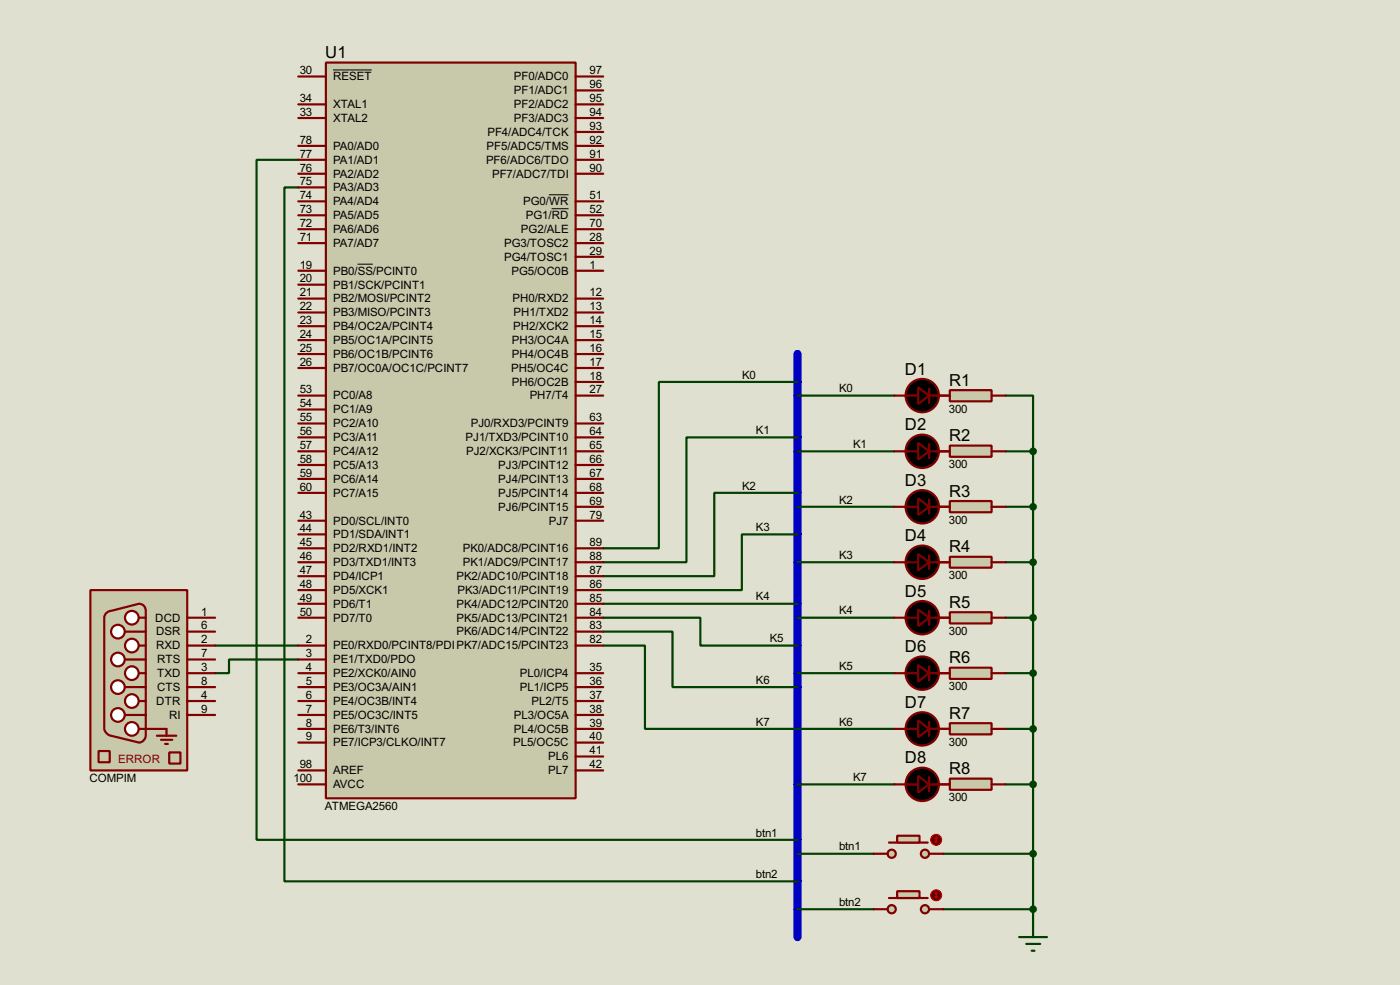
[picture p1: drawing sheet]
<svg xmlns="http://www.w3.org/2000/svg" width="256mm" height="180mm" viewBox="0 0 256 180" stroke-linecap="round" stroke-linejoin="round" font-family="sans-serif">
<path d="M0 0h256.5v180.3h-256.5z" fill="#e0e0d0"/>
<path d="M146.1 64.8v106.7" fill="none" stroke="#0000c0" stroke-width="1.5"/>
<g fill="none" stroke="#004000" stroke-width=".4">
<path d="M54.7 29.3h-7.7v124.4h99.1M54.7 34.3h-2.6v127h94M146.1 69.9h-25.4v30.5h-10.2M146.1 72.4h17.8M184.2 72.4h5.1v10.2M146.1 80.1h-20.3v22.8h-15.3M146.1 90.2h-15.2v15.3h-20.4M146.1 97.8h-10.2v10.2h-25.4M146.1 82.6h17.8M146.1 92.8h17.8M184.2 82.6h5.1M184.2 92.8h5.1"/>
<path d="M189.3 82.6v88.9M39.4 118.2h15.3M110.5 113.1h17.8v5.1h17.8M110.5 115.6h12.7v10.2h22.9M110.5 118.2h7.7v15.2h45.7M110.5 110.5h35.6M146.1 102.9h17.8M146.1 113.1h17.8M184.2 102.9h5.1M184.2 113.1h5.1M54.7 120.7h-12.7v2.5h-2.6M146.1 123.2h17.8"/>
<path d="M184.2 133.4h5.1M184.2 123.2h5.1M146.1 143.6h17.8M146.1 156.3h14M172.8 156.3h16.5M184.2 143.6h5.1M146.1 166.4h14M172.8 166.4h16.5M186.7 171.5h5.1M188 172.8h2.6M189 174h.5"/>
</g>
<path d="M59.7 11.5h45.8v134.6h-45.8z" fill="#c8c8aa" stroke="#800000" stroke-width=".4"/>
<g fill="none" stroke="#800000" stroke-width=".4">
<path d="M54.7 14h5M54.7 19.1h5M105.5 14h5M105.5 19.1h5M105.5 16.6h5M54.7 21.6h5M54.7 36.9h5M54.7 39.4h5M54.7 34.3h5M54.7 31.8h5M54.7 29.3h5M54.7 26.7h5"/>
<path d="M105.5 21.6h5M105.5 36.9h5M105.5 39.4h5M105.5 31.8h5M105.5 29.3h5M105.5 26.7h5M105.5 24.2h5M54.7 49.6h5M54.7 54.7h5M54.7 57.2h5M54.7 59.7h5M54.7 52.1h5"/>
<path d="M54.7 44.5h5M54.7 42h5M105.5 49.6h5M105.5 54.7h5M105.5 57.2h5M105.5 59.7h5M105.5 44.5h5M105.5 47h5M105.5 42h5M54.7 62.3h5M54.7 64.8h5M54.7 67.4h5"/>
<path d="M54.7 72.4h5M54.7 75h5M54.7 77.5h5M105.5 62.3h5M105.5 64.8h5M105.5 67.4h5M105.5 69.9h5M105.5 72.4h5M105.5 77.5h5M163.9 72.4h4.3M170.2 72.4h3.8M170.2 71.2v2.5"/>
<path d="M54.7 95.3h5M54.7 97.8h5M54.7 80.1h5M54.7 82.6h5M54.7 85.1h5M54.7 87.7h5M54.7 90.2h5M105.5 95.3h5M105.5 80.1h5M105.5 82.6h5M105.5 85.1h5M105.5 87.7h5"/>
<path d="M105.5 90.2h5M105.5 92.8h5M163.9 82.6h4.3M163.9 92.8h4.3M170.2 82.6h3.8M170.2 92.8h3.8M170.2 81.3v2.6M170.2 91.5v2.5M54.7 118.2h5M54.7 100.4h5M54.7 102.9h5M54.7 105.5h5"/>
<path d="M54.7 108h5M54.7 110.5h5M54.7 113.1h5M105.5 118.2h5M105.5 100.4h5M105.5 102.9h5M105.5 105.5h5M105.5 108h5M105.5 110.5h5M105.5 113.1h5M105.5 115.6h5M163.9 102.9h4.3"/>
<path d="M163.9 113.1h4.3M170.2 102.9h3.8M170.2 113.1h3.8M170.2 101.7v2.5M170.2 111.8v2.6M54.7 120.7h5M54.7 123.2h5M54.7 125.8h5M54.7 128.3h5M54.7 130.9h5M54.7 133.4h5M54.7 135.9h5"/>
<path d="M105.5 123.2h5M105.5 125.8h5M105.5 128.3h5M105.5 130.9h5M105.5 133.4h5M105.5 135.9h5M105.5 138.5h5M163.9 123.2h4.3M163.9 133.4h4.3M170.2 123.2h3.8M170.2 133.4h3.8M170.2 122v2.5"/>
<path d="M170.2 132.1v2.6M54.7 141h5M54.7 143.6h5M105.5 141h5M163.9 143.6h4.3M170.2 143.6h3.8M170.2 142.3v2.5"/>
</g>
<path d="M61 12.8h7.1M100.6 35.7h3.6M101.1 38.2h3.1M65.5 48.4h2.8" fill="none" stroke="#000" stroke-width=".18"/>
<g fill="#000" stroke="#800000" stroke-width=".4">
<path d="M168.2 70.9l2 1.5-2 1.6zM168.2 81.1l2 1.5-2 1.5zM168.2 91.2l2 1.6-2 1.5zM168.2 101.4l2 1.5-2 1.5zM168.2 111.6l2 1.5-2 1.5zM168.2 121.7l2 1.5-2 1.6zM168.2 131.9l2 1.5-2 1.5zM168.2 142l2 1.6-2 1.5z"/>
<circle cx="168.9" cy="72.4" r="3.1"/>
<circle cx="168.9" cy="82.6" r="3.1"/>
<circle cx="168.9" cy="92.8" r="3.1"/>
<circle cx="168.9" cy="113.1" r="3.1"/>
<circle cx="168.9" cy="102.9" r="3.1"/>
<circle cx="168.9" cy="123.2" r="3.1"/>
<circle cx="168.9" cy="133.4" r="3.1"/>
<circle cx="168.9" cy="143.6" r="3.1"/>
</g>
<path d="M174 71.4h7.7v2.1h-7.7z" fill="#c8c8aa" stroke="#800000" stroke-width=".4"/>
<path d="M171.5 72.4h2.5M181.7 72.4h2.5" fill="none" stroke="#800000" stroke-width=".4"/>
<path d="M174 81.6h7.7v2h-7.7z" fill="#c8c8aa" stroke="#800000" stroke-width=".4"/>
<path d="M171.5 82.6h2.5M181.7 82.6h2.5" fill="none" stroke="#800000" stroke-width=".4"/>
<path d="M174 91.7h7.7v2.1h-7.7z" fill="#c8c8aa" stroke="#800000" stroke-width=".4"/>
<path d="M171.5 92.8h2.5M181.7 92.8h2.5" fill="none" stroke="#800000" stroke-width=".4"/>
<path d="M174 101.9h7.7v2h-7.7z" fill="#c8c8aa" stroke="#800000" stroke-width=".4"/>
<path d="M171.5 102.9h2.5M181.7 102.9h2.5" fill="none" stroke="#800000" stroke-width=".4"/>
<path d="M174 112.1h7.7v2h-7.7z" fill="#c8c8aa" stroke="#800000" stroke-width=".4"/>
<path d="M171.5 113.1h2.5M181.7 113.1h2.5" fill="none" stroke="#800000" stroke-width=".4"/>
<path d="M174 122.2h7.7v2.1h-7.7z" fill="#c8c8aa" stroke="#800000" stroke-width=".4"/>
<path d="M171.5 123.2h2.5M181.7 123.2h2.5" fill="none" stroke="#800000" stroke-width=".4"/>
<path d="M174 132.4h7.7v2h-7.7z" fill="#c8c8aa" stroke="#800000" stroke-width=".4"/>
<path d="M171.5 133.4h2.5M181.7 133.4h2.5" fill="none" stroke="#800000" stroke-width=".4"/>
<path d="M174 142.5h7.7v2.1h-7.7z" fill="#c8c8aa" stroke="#800000" stroke-width=".4"/>
<path d="M171.5 143.6h2.5M181.7 143.6h2.5" fill="none" stroke="#800000" stroke-width=".4"/>
<g fill="#004000" stroke="#004000" stroke-width=".4">
<circle cx="189.2" cy="82.6" r=".5"/>
<circle cx="189.2" cy="92.8" r=".5"/>
<circle cx="189.2" cy="102.9" r=".5"/>
<circle cx="189.2" cy="113.1" r=".5"/>
<circle cx="189.2" cy="123.2" r=".5"/>
<circle cx="189.2" cy="133.4" r=".5"/>
<circle cx="189.2" cy="143.6" r=".5"/>
</g>
<g fill="#c8c8aa" stroke="#800000" stroke-width=".4">
<circle cx="169.4" cy="156.3" r=".75"/>
<circle cx="163.3" cy="156.3" r=".75"/>
</g>
<path d="M162.9 154.2h7.1" fill="none" stroke="#800000" stroke-width=".4"/>
<path d="M164.4 153h4.1v1.2h-4.1z" fill="#c8c8aa" stroke="#800000" stroke-width=".4"/>
<path d="M160.1 156.3h2.5M170.2 156.3h2.6" fill="none" stroke="#800000" stroke-width=".4"/>
<circle cx="171.5" cy="153.7" r="1" fill="#400000" stroke="#f00" stroke-width=".2"/>
<path d="M171.3 154l.2 .2M171.5 153.2v1M171.5 153.2l-.2 .3M171.5 153.2l.3 .3M171.8 154l-.3 .2" fill="none" stroke="#f00" stroke-width=".2"/>
<circle cx="189.2" cy="156.3" r=".5" fill="#004000" stroke="#004000" stroke-width=".4"/>
<g fill="#c8c8aa" stroke="#800000" stroke-width=".4">
<circle cx="169.4" cy="166.4" r=".75"/>
<circle cx="163.3" cy="166.4" r=".75"/>
</g>
<path d="M162.9 164.4h7.1" fill="none" stroke="#800000" stroke-width=".4"/>
<path d="M164.4 163.1h4.1v1.3h-4.1z" fill="#c8c8aa" stroke="#800000" stroke-width=".4"/>
<path d="M160.1 166.4h2.5M170.2 166.4h2.6" fill="none" stroke="#800000" stroke-width=".4"/>
<circle cx="171.5" cy="163.9" r="1" fill="#400000" stroke="#f00" stroke-width=".2"/>
<path d="M171.3 164.1l.2 .3M171.5 163.4v1M171.5 163.4l-.2 .2M171.5 163.4l.3 .2M171.8 164.1l-.3 .3" fill="none" stroke="#f00" stroke-width=".2"/>
<circle cx="189.2" cy="166.4" r=".5" fill="#004000" stroke="#004000" stroke-width=".4"/>
<path d="M16.6 108h17.7v33h-17.7z" fill="#c8c8aa" stroke="#800000" stroke-width=".4"/>
<path d="M19.4 112.3l.6-.4 5.5-1.4a1.22 1.22 0 0 1 1.2 1.3v22.9a1.35 1.35 0 0 1-1.2 1.2l-5.1-1.2a1.59 1.59 0 0 1-1.3-1.3v-20.3z" fill-rule="evenodd" fill="#c8c8aa" stroke="#800000" stroke-width=".4"/>
<g fill="#feffff" stroke="#800000" stroke-width=".4">
<circle cx="24.1" cy="113.1" r="1.25"/>
<circle cx="21.6" cy="115.6" r="1.25"/>
<circle cx="24.1" cy="118.2" r="1.25"/>
<circle cx="21.6" cy="120.7" r="1.25"/>
<circle cx="24.1" cy="123.2" r="1.25"/>
<circle cx="21.6" cy="125.8" r="1.25"/>
<circle cx="24.1" cy="128.3" r="1.25"/>
<circle cx="21.6" cy="130.9" r="1.25"/>
<circle cx="24.1" cy="133.4" r="1.25"/>
</g>
<path d="M22.9 115.6h3.8M25.5 113.1h1.2M25.5 118.2h1.2M22.9 120.7h3.8M22.9 125.8h3.8M22.9 130.9h3.8M25.5 123.2h1.2M25.5 128.3h1.2M25.5 133.4h5v1.3M28.8 134.7h3.5M29.5 135.4h2.1M30.3 136.2h.5" fill="none" stroke="#800000" stroke-width=".4"/>
<g fill="#c8c8aa" stroke="#800000" stroke-width=".4">
<path d="M18.1 137.5h2v2h-2z"/>
<path d="M31 137.7h2.1v2.1h-2.1z"/>
</g>
<path d="M34.3 118.2h5.1M34.3 115.6h5.1M34.3 113.1h5.1M34.3 123.2h5.1M34.3 125.8h5.1M34.3 120.7h5.1M34.3 128.3h5.1M34.3 130.9h5.1" fill="none" stroke="#800000" stroke-width=".4"/>
<g font-size="3.4">
<text x="59.6" y="10.6">U1</text>
<text x="165.8" y="68.6">D1</text>
<text x="173.9" y="70.6">R1</text>
<text x="165.8" y="78.8">D2</text>
<text x="173.9" y="80.8">R2</text>
<text x="165.8" y="88.9">D3</text>
<text x="173.9" y="90.9">R3</text>
<text x="165.8" y="99.1">D4</text>
<text x="173.9" y="101.1">R4</text>
<text x="165.8" y="109.2">D5</text>
<text x="173.9" y="111.3">R5</text>
<text x="165.8" y="119.4">D6</text>
<text x="173.9" y="121.4">R6</text>
<text x="165.8" y="129.6">D7</text>
<text x="173.9" y="131.6">R7</text>
<text x="165.8" y="139.7">D8</text>
<text x="173.9" y="141.7">R8</text>
</g>
<g font-size="2.4">
<text x="54.9" y="13.6">30</text>
<text x="61" y="14.7">RESET</text>
<text x="94.1" y="17.3">PF1/ADC1</text>
<text x="94.1" y="14.7">PF0/ADC0</text>
<text x="108" y="16.2">96</text>
<text x="108" y="13.6">97</text>
<text x="54.9" y="21.2">33</text>
<text x="54.9" y="18.7">34</text>
<text x="61" y="22.3">XTAL2</text>
<text x="61" y="19.8">XTAL1</text>
<text x="94.1" y="22.3">PF3/ADC3</text>
<text x="94.1" y="19.8">PF2/ADC2</text>
<text x="108" y="23.8">93</text>
<text x="108" y="21.2">94</text>
<text x="108" y="18.7">95</text>
<text x="54.9" y="28.9">77</text>
<text x="54.9" y="26.3">78</text>
<text x="61" y="30">PA1/AD1</text>
<text x="61" y="27.4">PA0/AD0</text>
<text x="89" y="30">PF6/ADC6/TDO</text>
<text x="89.1" y="27.4">PF5/ADC5/TMS</text>
<text x="89.3" y="24.9">PF4/ADC4/TCK</text>
<text x="108" y="28.9">91</text>
<text x="108" y="26.3">92</text>
<text x="54.9" y="33.9">75</text>
<text x="54.9" y="31.4">76</text>
<text x="61" y="35">PA3/AD3</text>
<text x="61" y="32.5">PA2/AD2</text>
<text x="90.1" y="32.5">PF7/ADC7/TDI</text>
<text x="108" y="31.4">90</text>
<text x="54.9" y="41.6">72</text>
<text x="54.9" y="39">73</text>
<text x="54.9" y="36.5">74</text>
<text x="61" y="40.1">PA5/AD5</text>
<text x="61" y="37.6">PA4/AD4</text>
<text x="95.8" y="37.6">PG0/WR</text>
<text x="96.3" y="40.1">PG1/RD</text>
<text x="108" y="36.5">51</text>
<text x="108" y="39">52</text>
<text x="108" y="41.6">70</text>
<text x="54.9" y="44.1">71</text>
<text x="61" y="45.2">PA7/AD7</text>
<text x="61" y="42.7">PA6/AD6</text>
<text x="92.3" y="45.2">PG3/TOSC2</text>
<text x="92.3" y="47.7">PG4/TOSC1</text>
<text x="95.4" y="42.7">PG2/ALE</text>
<text x="108" y="44.1">28</text>
<text x="108" y="46.6">29</text>
<text x="54.9" y="49.2">19</text>
<text x="54.9" y="51.7">20</text>
<text x="61" y="50.3">PB0/SS/PCINT0</text>
<text x="61" y="52.8">PB1/SCK/PCINT1</text>
<text x="93.7" y="50.3">PG5/OC0B</text>
<text x="108" y="49.2">1</text>
<text x="54.9" y="54.3">21</text>
<text x="54.9" y="56.8">22</text>
<text x="54.9" y="59.3">23</text>
<text x="61" y="55.4">PB2/MOSI/PCINT2</text>
<text x="61" y="57.9">PB3/MISO/PCINT3</text>
<text x="93.9" y="55.4">PH0/RXD2</text>
<text x="94.1" y="57.9">PH1/TXD2</text>
<text x="108" y="54.3">12</text>
<text x="108" y="56.8">13</text>
<text x="108" y="59.3">14</text>
<text x="54.9" y="61.9">24</text>
<text x="54.9" y="64.4">25</text>
<text x="61" y="60.4">PB4/OC2A/PCINT4</text>
<text x="61" y="63">PB5/OC1A/PCINT5</text>
<text x="61" y="65.5">PB6/OC1B/PCINT6</text>
<text x="93.8" y="63">PH3/OC4A</text>
<text x="93.8" y="65.5">PH4/OC4B</text>
<text x="94" y="60.4">PH2/XCK2</text>
<text x="108" y="61.9">15</text>
<text x="108" y="64.4">16</text>
<text x="54.9" y="67">26</text>
<text x="54.9" y="72">53</text>
<text x="61" y="68.1">PB7/OC0A/OC1C/PCINT7</text>
<text x="93.6" y="68.1">PH5/OC4C</text>
<text x="93.8" y="70.6">PH6/OC2B</text>
<text x="108" y="67">17</text>
<text x="108" y="69.5">18</text>
<text x="108" y="72">27</text>
<text x="135.9" y="69.3">K0</text>
<text x="153.7" y="71.8">K0</text>
<text x="54.9" y="74.6">54</text>
<text x="54.9" y="77.1">55</text>
<text x="61" y="73.1">PC0/A8</text>
<text x="61" y="75.7">PC1/A9</text>
<text x="97" y="73.1">PH7/T4</text>
<text x="108" y="77.1">63</text>
<text x="173.8" y="75.5">300</text>
<text x="54.9" y="79.7">56</text>
<text x="54.9" y="82.2">57</text>
<text x="61" y="78.2">PC2/A10</text>
<text x="61" y="80.8">PC3/A11</text>
<text x="61" y="83.3">PC4/A12</text>
<text x="85.3" y="80.8">PJ1/TXD3/PCINT10</text>
<text x="85.4" y="83.3">PJ2/XCK3/PCINT11</text>
<text x="86.2" y="78.2">PJ0/RXD3/PCINT9</text>
<text x="108" y="79.7">64</text>
<text x="108" y="82.2">65</text>
<text x="138.5" y="79.5">K1</text>
<text x="156.3" y="82">K1</text>
<text x="54.9" y="84.7">58</text>
<text x="54.9" y="87.3">59</text>
<text x="54.9" y="89.8">60</text>
<text x="61" y="85.8">PC5/A13</text>
<text x="61" y="88.4">PC6/A14</text>
<text x="91.3" y="85.8">PJ3/PCINT12</text>
<text x="91.3" y="88.4">PJ4/PCINT13</text>
<text x="108" y="84.7">66</text>
<text x="108" y="87.3">67</text>
<text x="108" y="89.8">68</text>
<text x="135.9" y="89.6">K2</text>
<text x="173.8" y="85.7">300</text>
<text x="54.9" y="94.9">43</text>
<text x="61" y="90.9">PC7/A15</text>
<text x="91.3" y="90.9">PJ5/PCINT14</text>
<text x="91.3" y="93.5">PJ6/PCINT15</text>
<text x="108" y="92.4">69</text>
<text x="108" y="94.9">79</text>
<text x="153.7" y="92.2">K2</text>
<text x="173.8" y="95.9">300</text>
<text x="54.9" y="97.4">44</text>
<text x="54.9" y="100">45</text>
<text x="61" y="96">PD0/SCL/INT0</text>
<text x="61" y="98.5">PD1/SDA/INT1</text>
<text x="61" y="101.1">PD2/RXD1/INT2</text>
<text x="84.8" y="101.1">PK0/ADC8/PCINT16</text>
<text x="100.5" y="96">PJ7</text>
<text x="108" y="100">89</text>
<text x="138.5" y="97.2">K3</text>
<text x="54.9" y="102.5">46</text>
<text x="54.9" y="105.1">47</text>
<text x="54.9" y="107.6">48</text>
<text x="61" y="103.6">PD3/TXD1/INT3</text>
<text x="61" y="106.2">PD4/ICP1</text>
<text x="83.6" y="106.2">PK2/ADC10/PCINT18</text>
<text x="84.8" y="103.6">PK1/ADC9/PCINT17</text>
<text x="108" y="107.6">86</text>
<text x="108" y="105.1">87</text>
<text x="108" y="102.5">88</text>
<text x="153.7" y="102.3">K3</text>
<text x="173.8" y="106">300</text>
<text x="28.4" y="113.8">DCD</text>
<text x="36.9" y="112.7">1</text>
<text x="54.9" y="110.1">49</text>
<text x="54.9" y="112.7">50</text>
<text x="61" y="108.7">PD5/XCK1</text>
<text x="61" y="111.2">PD6/T1</text>
<text x="61" y="113.8">PD7/T0</text>
<text x="83.6" y="113.8">PK5/ADC13/PCINT21</text>
<text x="83.6" y="111.2">PK4/ADC12/PCINT20</text>
<text x="83.8" y="108.7">PK3/ADC11/PCINT19</text>
<text x="108" y="112.7">84</text>
<text x="108" y="110.1">85</text>
<text x="138.5" y="109.9">K4</text>
<text x="153.7" y="112.5">K4</text>
<text x="28.6" y="118.9">RXD</text>
<text x="28.6" y="116.3">DSR</text>
<text x="36.9" y="117.8">2</text>
<text x="36.9" y="115.2">6</text>
<text x="56.1" y="117.8">2</text>
<text x="61" y="118.9">PE0/RXD0/PCINT8/PDIPK7/ADC15/PCINT23</text>
<text x="83.6" y="116.3">PK6/ADC14/PCINT22</text>
<text x="108" y="117.8">82</text>
<text x="108" y="115.2">83</text>
<text x="141" y="117.6">K5</text>
<text x="173.8" y="116.2">300</text>
<text x="28.8" y="123.9">TXD</text>
<text x="28.8" y="121.4">RTS</text>
<text x="36.9" y="122.8">3</text>
<text x="36.9" y="125.4">8</text>
<text x="36.9" y="120.3">7</text>
<text x="56.1" y="120.3">3</text>
<text x="56.1" y="122.8">4</text>
<text x="56.1" y="125.4">5</text>
<text x="61" y="121.4">PE1/TXD0/PDO</text>
<text x="61" y="123.9">PE2/XCK0/AIN0</text>
<text x="95.2" y="123.9">PL0/ICP4</text>
<text x="108" y="122.8">35</text>
<text x="108" y="125.4">36</text>
<text x="138.5" y="125.2">K6</text>
<text x="153.7" y="122.6">K5</text>
<text x="28.6" y="129">DTR</text>
<text x="28.8" y="126.5">CTS</text>
<text x="31" y="131.6">RI</text>
<text x="36.9" y="127.9">4</text>
<text x="36.9" y="130.5">9</text>
<text x="56.1" y="127.9">6</text>
<text x="56.1" y="130.5">7</text>
<text x="61" y="126.5">PE3/OC3A/AIN1</text>
<text x="61" y="129">PE4/OC3B/INT4</text>
<text x="61" y="131.6">PE5/OC3C/INT5</text>
<text x="94.1" y="131.6">PL3/OC5A</text>
<text x="95.2" y="126.5">PL1/ICP5</text>
<text x="97.4" y="129">PL2/T5</text>
<text x="108" y="127.9">37</text>
<text x="108" y="130.5">38</text>
<text x="173.8" y="126.4">300</text>
<text x="56.1" y="133">8</text>
<text x="56.1" y="135.5">9</text>
<text x="61" y="134.1">PE6/T3/INT6</text>
<text x="61" y="136.6">PE7/ICP3/CLKO/INT7</text>
<text x="94" y="136.6">PL5/OC5C</text>
<text x="94.1" y="134.1">PL4/OC5B</text>
<text x="108" y="133">39</text>
<text x="108" y="135.5">40</text>
<text x="138.5" y="132.8">K7</text>
<text x="153.7" y="132.8">K6</text>
<text x="173.8" y="136.5">300</text>
<text x="16.4" y="143.1">COMPIM</text>
<text x="53.8" y="143.2">100</text>
<text x="54.9" y="140.6">98</text>
<text x="61" y="141.7">AREF</text>
<text x="100.4" y="139.2">PL6</text>
<text x="100.4" y="141.7">PL7</text>
<text x="108" y="138.1">41</text>
<text x="108" y="140.6">42</text>
<text x="156.3" y="143">K7</text>
<text x="59.5" y="148.2">ATMEGA2560</text>
<text x="61" y="144.3">AVCC</text>
<text x="173.8" y="146.7">300</text>
<text x="138.5" y="153.1">btn1</text>
<text x="153.7" y="155.7">btn1</text>
<text x="138.5" y="160.7">btn2</text>
<text x="153.7" y="165.8">btn2</text>
</g>
<text font-size="2.4" fill="#800000" x="21.6" y="139.6">ERROR</text>
</svg>
